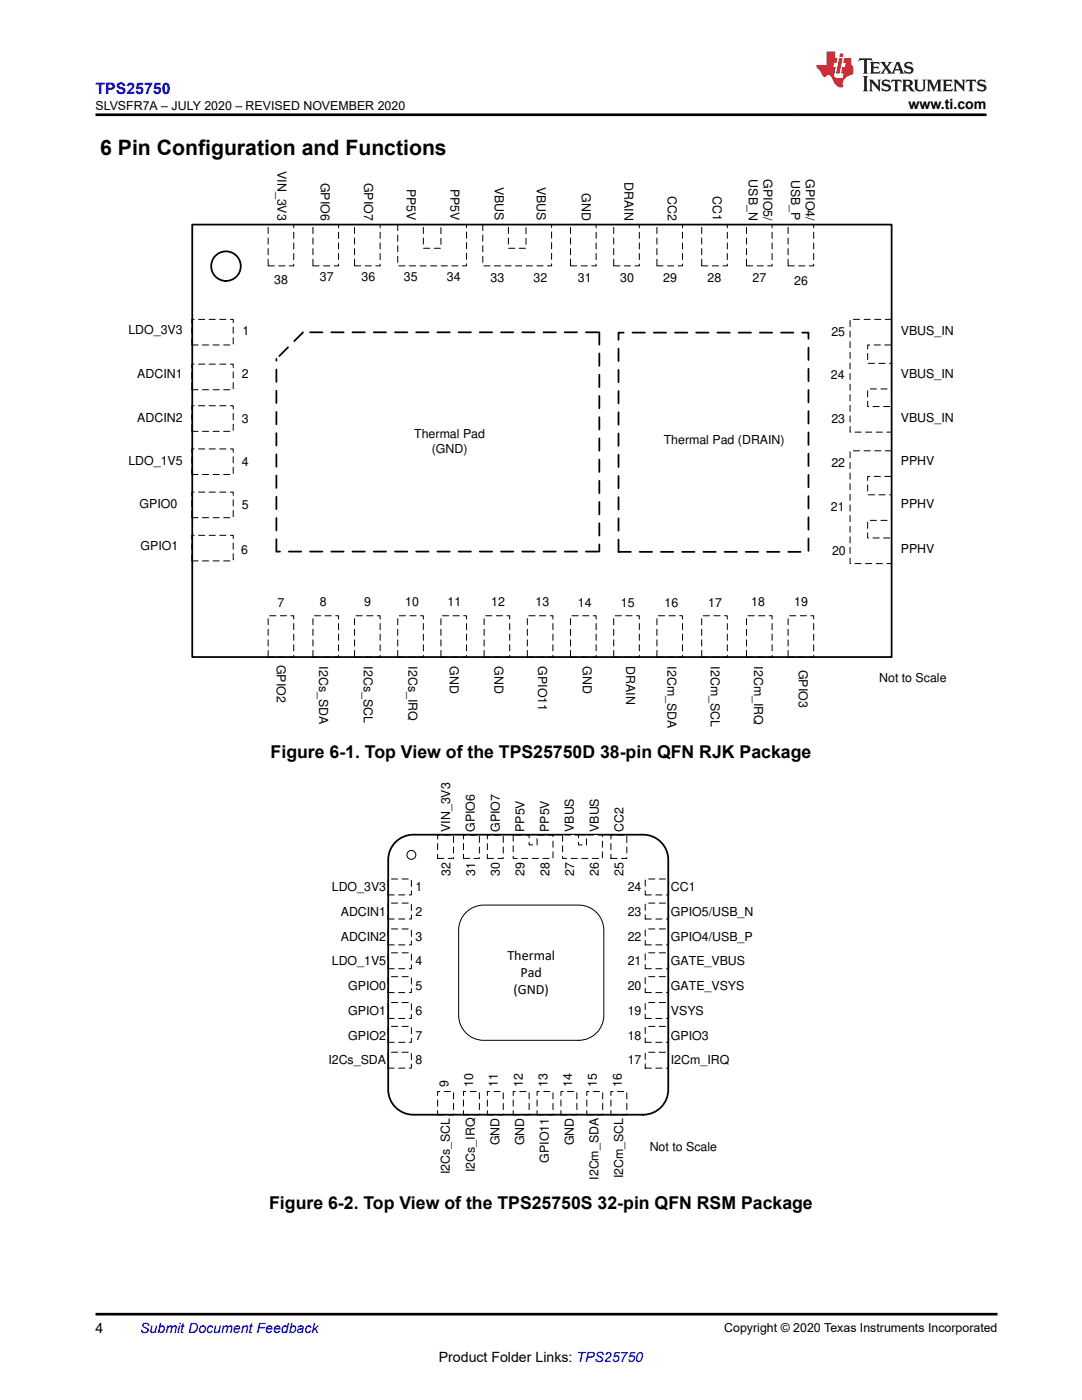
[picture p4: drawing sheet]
<svg xmlns="http://www.w3.org/2000/svg" width="216mm" height="279mm" viewBox="0 0 216 279" stroke-linecap="round" stroke-linejoin="round" font-family="sans-serif">
<path d="M169.6 63.7h8.3v5.1h-4.8v3.7h4.8v5.1h-4.8v3.5h4.8v5.1h-8.3z" fill="none" stroke="#000" stroke-width=".2" stroke-dasharray="1.2 .9"/>
<path d="M169.6 90h8.3v5.1h-4.8v3.6h4.8v5.2h-4.8v3.5h4.8v5.1h-8.3z" fill-rule="evenodd" fill="#fff"/>
<path d="M169.6 90h8.3v5.1h-4.8v3.6h4.8v5.2h-4.8v3.5h4.8v5.1h-8.3z" fill="none" stroke="#000" stroke-width=".2" stroke-dasharray="1.2 .9"/>
<path d="M53.5 122.9h5.1v8.2h-5.1z" fill-rule="evenodd" fill="#fff"/>
<path d="M53.5 122.9h5.1v8.2h-5.1z" fill="none" stroke="#000" stroke-width=".2" stroke-dasharray="1.2 .9"/>
<path d="M62.4 122.9h5.2v8.2h-5.2z" fill-rule="evenodd" fill="#fff"/>
<path d="M62.4 122.9h5.2v8.2h-5.2z" fill="none" stroke="#000" stroke-width=".2" stroke-dasharray="1.2 .9"/>
<path d="M70.7 122.9h5.2v8.2h-5.2z" fill-rule="evenodd" fill="#fff"/>
<path d="M70.7 122.9h5.2v8.2h-5.2z" fill="none" stroke="#000" stroke-width=".2" stroke-dasharray="1.2 .9"/>
<path d="M79.4 122.9h5.1v8.2h-5.1z" fill-rule="evenodd" fill="#fff"/>
<path d="M79.4 122.9h5.1v8.2h-5.1z" fill="none" stroke="#000" stroke-width=".2" stroke-dasharray="1.2 .9"/>
<path d="M88 122.9h5.1v8.2h-5.1z" fill-rule="evenodd" fill="#fff"/>
<path d="M88 122.9h5.1v8.2h-5.1z" fill="none" stroke="#000" stroke-width=".2" stroke-dasharray="1.2 .9"/>
<path d="M96.6 122.9h5.1v8.2h-5.1z" fill-rule="evenodd" fill="#fff"/>
<path d="M96.6 122.9h5.1v8.2h-5.1z" fill="none" stroke="#000" stroke-width=".2" stroke-dasharray="1.2 .9"/>
<path d="M105.2 122.9h5.1v8.2h-5.1z" fill-rule="evenodd" fill="#fff"/>
<path d="M105.2 122.9h5.1v8.2h-5.1z" fill="none" stroke="#000" stroke-width=".2" stroke-dasharray="1.2 .9"/>
<path d="M113.8 122.9h5.1v8.2h-5.1z" fill-rule="evenodd" fill="#fff"/>
<path d="M113.8 122.9h5.1v8.2h-5.1z" fill="none" stroke="#000" stroke-width=".2" stroke-dasharray="1.2 .9"/>
<path d="M122.5 122.9h5.1v8.2h-5.1z" fill-rule="evenodd" fill="#fff"/>
<path d="M122.5 122.9h5.1v8.2h-5.1z" fill="none" stroke="#000" stroke-width=".2" stroke-dasharray="1.2 .9"/>
<path d="M131.1 122.9h5.1v8.2h-5.1z" fill-rule="evenodd" fill="#fff"/>
<path d="M131.1 122.9h5.1v8.2h-5.1z" fill="none" stroke="#000" stroke-width=".2" stroke-dasharray="1.2 .9"/>
<path d="M140 122.9h5.1v8.2h-5.1z" fill-rule="evenodd" fill="#fff"/>
<path d="M140 122.9h5.1v8.2h-5.1z" fill="none" stroke="#000" stroke-width=".2" stroke-dasharray="1.2 .9"/>
<path d="M149 122.9h5.1v8.2h-5.1z" fill-rule="evenodd" fill="#fff"/>
<path d="M149 122.9h5.1v8.2h-5.1z" fill="none" stroke="#000" stroke-width=".2" stroke-dasharray="1.2 .9"/>
<path d="M157.3 122.9h5.1v8.2h-5.1z" fill-rule="evenodd" fill="#fff"/>
<path d="M157.3 122.9h5.1v8.2h-5.1z" fill="none" stroke="#000" stroke-width=".2" stroke-dasharray="1.2 .9"/>
<path d="M79.4 44.8h5.1v4.7h3.5v-4.7h5.1v8.3h-13.7z" fill-rule="evenodd" fill="#fff"/>
<path d="M79.4 44.8h5.1v4.7h3.5v-4.7h5.1v8.3h-13.7z" fill="none" stroke="#000" stroke-width=".2" stroke-dasharray="1.2 .9"/>
<path d="M53.5 44.8h5.1v8.3h-5.1z" fill-rule="evenodd" fill="#fff"/>
<path d="M53.5 44.8h5.1v8.3h-5.1z" fill="none" stroke="#000" stroke-width=".2" stroke-dasharray="1.2 .9"/>
<path d="M62.4 44.8h5.2v8.3h-5.2z" fill-rule="evenodd" fill="#fff"/>
<path d="M62.4 44.8h5.2v8.3h-5.2z" fill="none" stroke="#000" stroke-width=".2" stroke-dasharray="1.2 .9"/>
<path d="M70.7 44.8h5.2v8.3h-5.2z" fill-rule="evenodd" fill="#fff"/>
<path d="M70.7 44.8h5.2v8.3h-5.2z" fill="none" stroke="#000" stroke-width=".2" stroke-dasharray="1.2 .9"/>
<path d="M113.8 44.8h5.1v8.3h-5.1z" fill-rule="evenodd" fill="#fff"/>
<path d="M113.8 44.8h5.1v8.3h-5.1z" fill="none" stroke="#000" stroke-width=".2" stroke-dasharray="1.2 .9"/>
<path d="M122.5 44.8h5.1v8.3h-5.1z" fill-rule="evenodd" fill="#fff"/>
<path d="M122.5 44.8h5.1v8.3h-5.1z" fill="none" stroke="#000" stroke-width=".2" stroke-dasharray="1.2 .9"/>
<path d="M131.1 44.8h5.1v8.3h-5.1z" fill-rule="evenodd" fill="#fff"/>
<path d="M131.1 44.8h5.1v8.3h-5.1z" fill="none" stroke="#000" stroke-width=".2" stroke-dasharray="1.2 .9"/>
<path d="M140 44.8h5.1v8.3h-5.1z" fill-rule="evenodd" fill="#fff"/>
<path d="M140 44.8h5.1v8.3h-5.1z" fill="none" stroke="#000" stroke-width=".2" stroke-dasharray="1.2 .9"/>
<path d="M149 44.8h5.1v8.3h-5.1z" fill-rule="evenodd" fill="#fff"/>
<path d="M149 44.8h5.1v8.3h-5.1z" fill="none" stroke="#000" stroke-width=".2" stroke-dasharray="1.2 .9"/>
<path d="M157.3 44.8h5.1v8.3h-5.1z" fill-rule="evenodd" fill="#fff"/>
<path d="M157.3 44.8h5.1v8.3h-5.1z" fill="none" stroke="#000" stroke-width=".2" stroke-dasharray="1.2 .9"/>
<path d="M84.5 49.8v2.9M88 49.8v2.9M101.8 49.8v2.9M105.2 49.8v2.9" fill="none" stroke="#fff" stroke-width=".2"/>
<path d="M96.3 44.8h5.1v4.7h3.6v-4.7h5.1v8.3h-13.8z" fill-rule="evenodd" fill="#fff"/>
<path d="M96.3 44.8h5.1v4.7h3.6v-4.7h5.1v8.3h-13.8z" fill="none" stroke="#000" stroke-width=".2" stroke-dasharray="1.2 .9"/>
<path d="M38.3 63.7h8.2v5.1h-8.2z" fill-rule="evenodd" fill="#fff"/>
<path d="M38.3 63.7h8.2v5.1h-8.2z" fill="none" stroke="#000" stroke-width=".2" stroke-dasharray="1.2 .9"/>
<path d="M38.3 72.7h8.2v5.1h-8.2z" fill-rule="evenodd" fill="#fff"/>
<path d="M38.3 72.7h8.2v5.1h-8.2z" fill="none" stroke="#000" stroke-width=".2" stroke-dasharray="1.2 .9"/>
<path d="M38.3 81h8.2v5.1h-8.2z" fill-rule="evenodd" fill="#fff"/>
<path d="M38.3 81h8.2v5.1h-8.2z" fill="none" stroke="#000" stroke-width=".2" stroke-dasharray="1.2 .9"/>
<path d="M38.3 89.6h8.2v5.1h-8.2z" fill-rule="evenodd" fill="#fff"/>
<path d="M38.3 89.6h8.2v5.1h-8.2z" fill="none" stroke="#000" stroke-width=".2" stroke-dasharray="1.2 .9"/>
<path d="M38.3 98.2h8.2v5.1h-8.2z" fill-rule="evenodd" fill="#fff"/>
<path d="M38.3 98.2h8.2v5.1h-8.2z" fill="none" stroke="#000" stroke-width=".2" stroke-dasharray="1.2 .9"/>
<path d="M38.3 106.8h8.2v5.1h-8.2z" fill-rule="evenodd" fill="#fff"/>
<path d="M38.3 106.8h8.2v5.1h-8.2z" fill="none" stroke="#000" stroke-width=".2" stroke-dasharray="1.2 .9"/>
<g fill="none" stroke="#000" stroke-width=".35">
<path d="M38.4 44.8h139.5v86.3h-139.5z"/>
<circle cx="45.1" cy="53.1" r="2.95"/>
</g>
<path d="M60.5 66.3l-5.3 5.3M119.4 66.3h-58.9M119.6 66.3v43.8M123.4 66.4h37.9v43.7h-37.9zM55.2 110.1v-38.5M119.4 110.1h-64.2" fill="none" stroke="#000" stroke-width=".35" stroke-dasharray="2.5 1.8"/>
<path d="M102.4 166.7h3.2v1.9h1.6v-1.9h3.1v4.6h-7.9z" fill-rule="evenodd" fill="#fff"/>
<path d="M102.4 166.7h3.2v1.9h1.6v-1.9h3.1v4.6h-7.9z" fill="none" stroke="#000" stroke-width=".2" stroke-dasharray="1.2 .9"/>
<path d="M93.3 181.8a5 5 0 0 1 3.2-1.2h19a5 5 0 0 1 5 5v17a5 5 0 0 1-5 5h-19a5 5 0 0 1-5-5v-17a5 5 0 0 1 1.8-3.8z" fill="none" stroke="#000" stroke-width=".2"/>
<circle cx="82.1" cy="170.6" r=".89" fill="#fff"/>
<circle cx="82.1" cy="170.6" r=".89" fill="none" stroke="#000" stroke-width=".2"/>
<path d="M77.4 175.4h4.7v3.2h-4.7z" fill-rule="evenodd" fill="#fff"/>
<path d="M77.4 175.4h4.7v3.2h-4.7z" fill="none" stroke="#000" stroke-width=".2" stroke-dasharray="1.2 .9"/>
<path d="M77.4 180.2h4.7v3.2h-4.7z" fill-rule="evenodd" fill="#fff"/>
<path d="M77.4 180.2h4.7v3.2h-4.7z" fill="none" stroke="#000" stroke-width=".2" stroke-dasharray="1.2 .9"/>
<path d="M77.4 185.4h4.7v3.2h-4.7z" fill-rule="evenodd" fill="#fff"/>
<path d="M77.4 185.4h4.7v3.2h-4.7z" fill="none" stroke="#000" stroke-width=".2" stroke-dasharray="1.2 .9"/>
<path d="M77.4 190.2h4.7v3.1h-4.7z" fill-rule="evenodd" fill="#fff"/>
<path d="M77.4 190.2h4.7v3.1h-4.7z" fill="none" stroke="#000" stroke-width=".2" stroke-dasharray="1.2 .9"/>
<path d="M77.4 194.9h4.7v3.2h-4.7z" fill-rule="evenodd" fill="#fff"/>
<path d="M77.4 194.9h4.7v3.2h-4.7z" fill="none" stroke="#000" stroke-width=".2" stroke-dasharray="1.2 .9"/>
<path d="M77.4 200.1h4.7v3.2h-4.7z" fill-rule="evenodd" fill="#fff"/>
<path d="M77.4 200.1h4.7v3.2h-4.7z" fill="none" stroke="#000" stroke-width=".2" stroke-dasharray="1.2 .9"/>
<path d="M77.4 204.8h4.7v3.2h-4.7z" fill-rule="evenodd" fill="#fff"/>
<path d="M77.4 204.8h4.7v3.2h-4.7z" fill="none" stroke="#000" stroke-width=".2" stroke-dasharray="1.2 .9"/>
<path d="M77.4 210h4.7v3.2h-4.7z" fill-rule="evenodd" fill="#fff"/>
<path d="M77.4 210h4.7v3.2h-4.7z" fill="none" stroke="#000" stroke-width=".2" stroke-dasharray="1.2 .9"/>
<path d="M128.7 175.4h4.7v3.2h-4.7z" fill-rule="evenodd" fill="#fff"/>
<path d="M128.7 175.4h4.7v3.2h-4.7z" fill="none" stroke="#000" stroke-width=".2" stroke-dasharray="1.2 .9"/>
<path d="M128.7 180.2h4.7v3.2h-4.7z" fill-rule="evenodd" fill="#fff"/>
<path d="M128.7 180.2h4.7v3.2h-4.7z" fill="none" stroke="#000" stroke-width=".2" stroke-dasharray="1.2 .9"/>
<path d="M128.7 185.4h4.7v3.2h-4.7z" fill-rule="evenodd" fill="#fff"/>
<path d="M128.7 185.4h4.7v3.2h-4.7z" fill="none" stroke="#000" stroke-width=".2" stroke-dasharray="1.2 .9"/>
<path d="M128.7 190.2h4.7v3.1h-4.7z" fill-rule="evenodd" fill="#fff"/>
<path d="M128.7 190.2h4.7v3.1h-4.7z" fill="none" stroke="#000" stroke-width=".2" stroke-dasharray="1.2 .9"/>
<path d="M128.7 194.9h4.7v3.2h-4.7z" fill-rule="evenodd" fill="#fff"/>
<path d="M128.7 194.9h4.7v3.2h-4.7z" fill="none" stroke="#000" stroke-width=".2" stroke-dasharray="1.2 .9"/>
<path d="M128.7 200.1h4.7v3.2h-4.7z" fill-rule="evenodd" fill="#fff"/>
<path d="M128.7 200.1h4.7v3.2h-4.7z" fill="none" stroke="#000" stroke-width=".2" stroke-dasharray="1.2 .9"/>
<path d="M128.7 204.8h4.7v3.2h-4.7z" fill-rule="evenodd" fill="#fff"/>
<path d="M128.7 204.8h4.7v3.2h-4.7z" fill="none" stroke="#000" stroke-width=".2" stroke-dasharray="1.2 .9"/>
<path d="M128.7 210h4.7v3.2h-4.7z" fill-rule="evenodd" fill="#fff"/>
<path d="M128.7 210h4.7v3.2h-4.7z" fill="none" stroke="#000" stroke-width=".2" stroke-dasharray="1.2 .9"/>
<path d="M121.9 166.7h3.2v4.6h-3.2z" fill-rule="evenodd" fill="#fff"/>
<path d="M121.9 166.7h3.2v4.6h-3.2z" fill="none" stroke="#000" stroke-width=".2" stroke-dasharray="1.2 .9"/>
<path d="M97.2 166.7h3.2v4.6h-3.2z" fill-rule="evenodd" fill="#fff"/>
<path d="M97.2 166.7h3.2v4.6h-3.2z" fill="none" stroke="#000" stroke-width=".2" stroke-dasharray="1.2 .9"/>
<path d="M92.5 166.7h3.2v4.6h-3.2z" fill-rule="evenodd" fill="#fff"/>
<path d="M92.5 166.7h3.2v4.6h-3.2z" fill="none" stroke="#000" stroke-width=".2" stroke-dasharray="1.2 .9"/>
<path d="M87.3 166.7h3.2v4.6h-3.2z" fill-rule="evenodd" fill="#fff"/>
<path d="M87.3 166.7h3.2v4.6h-3.2z" fill="none" stroke="#000" stroke-width=".2" stroke-dasharray="1.2 .9"/>
<path d="M121.9 217.8h3.2v4.7h-3.2z" fill-rule="evenodd" fill="#fff"/>
<path d="M121.9 217.8h3.2v4.7h-3.2z" fill="none" stroke="#000" stroke-width=".2" stroke-dasharray="1.2 .9"/>
<path d="M117.1 217.8h3.2v4.7h-3.2z" fill-rule="evenodd" fill="#fff"/>
<path d="M117.1 217.8h3.2v4.7h-3.2z" fill="none" stroke="#000" stroke-width=".2" stroke-dasharray="1.2 .9"/>
<path d="M111.9 217.8h3.2v4.7h-3.2z" fill-rule="evenodd" fill="#fff"/>
<path d="M111.9 217.8h3.2v4.7h-3.2z" fill="none" stroke="#000" stroke-width=".2" stroke-dasharray="1.2 .9"/>
<path d="M107.2 217.8h3.1v4.7h-3.1z" fill-rule="evenodd" fill="#fff"/>
<path d="M107.2 217.8h3.1v4.7h-3.1z" fill="none" stroke="#000" stroke-width=".2" stroke-dasharray="1.2 .9"/>
<path d="M102.4 217.8h3.2v4.7h-3.2z" fill-rule="evenodd" fill="#fff"/>
<path d="M102.4 217.8h3.2v4.7h-3.2z" fill="none" stroke="#000" stroke-width=".2" stroke-dasharray="1.2 .9"/>
<path d="M97.2 217.8h3.2v4.7h-3.2z" fill-rule="evenodd" fill="#fff"/>
<path d="M97.2 217.8h3.2v4.7h-3.2z" fill="none" stroke="#000" stroke-width=".2" stroke-dasharray="1.2 .9"/>
<path d="M92.5 217.8h3.2v4.7h-3.2z" fill-rule="evenodd" fill="#fff"/>
<path d="M92.5 217.8h3.2v4.7h-3.2z" fill="none" stroke="#000" stroke-width=".2" stroke-dasharray="1.2 .9"/>
<path d="M87.3 217.8h3.2v4.7h-3.2z" fill-rule="evenodd" fill="#fff"/>
<path d="M87.3 217.8h3.2v4.7h-3.2z" fill="none" stroke="#000" stroke-width=".2" stroke-dasharray="1.2 .9"/>
<path d="M78.6 168.4a5 5 0 0 1 3.9-1.8h45.8a5 5 0 0 1 5 5v45.9a5 5 0 0 1-5 5h-45.8a5 5 0 0 1-5-5v-45.9a5 5 0 0 1 1.1-3.2z" fill="none" stroke="#000" stroke-width=".35"/>
<path d="M112.3 166.7h3.1v1.9h1.6v-1.9h3.2v4.6h-7.9z" fill-rule="evenodd" fill="#fff"/>
<path d="M112.3 166.7h3.1v1.9h1.6v-1.9h3.2v4.6h-7.9z" fill="none" stroke="#000" stroke-width=".2" stroke-dasharray="1.2 .9"/>
<path d="M171.5 11.6l-.2 .6 .5-.2h.6v.1v2.2l-.2 .4h1l-.2-.4v-2.2v-.1h.5l.6 .2-.2-.6zM173.6 12.4l.2 .3v1.6l-.2 .4h1.9l.1-.6a1.08 1.08 0 0 1-1.3 .2v-.7h.6l.4 .2v-.7l-.4 .2h-.6v-.5l.2-.2a1 1 0 0 1 1 .3l-.1-.5zM175.7 12.4l.9 1.1-1 1.2h.9l-.2-.2 .5-.8 .4 .8-.2 .2h1.6l-.2-.2 .2-.5h.9l.1 .5-.1 .2h.9l-.2-.4-.8-1.9h-.5l-.9 2.1-.9-1.1 .9-1h-.8l.2 .2-.4 .6-.4-.6 .2-.2zM179 12.8l.4 1h-.7zM180.7 12.5a.65 .65 0 0 0-.2 .7 .65 .65 0 0 0 .6 .5l.6 .1 .1 .3a.79 .79 0 0 1-.7 .4 .79 .79 0 0 1-.7-.5l.1 .7 .2-.1a.93 .93 0 0 0 1.1 0 .93 .93 0 0 0 .4-.9 1.46 1.46 0 0 0-1.2-.6l-.1-.3a1.09 1.09 0 0 1 1.2 .2l-.2-.6-.1 .1-.5-.2zM172.2 15.2l.2 .4v2.2l-.2 .4h1l-.2-.4v-2.2l.2-.4zM173.4 15.9l.2 .4v1.5l-.2 .4h.8l-.3-.4 .1-1.3 1.6 1.8v-2l.2-.4h-.7l.1 .2 .1 1.1-1.2-1.3zM176.2 16a.65 .65 0 0 0-.2 .8 .65 .65 0 0 0 .6 .4l.6 .2 .1 .2a.79 .79 0 0 1-.7 .4 .79 .79 0 0 1-.7-.5l.1 .7 .2-.1a.93 .93 0 0 0 1.1 .1 .93 .93 0 0 0 .4-1 1.46 1.46 0 0 0-1.2-.5l-.1-.4a1.09 1.09 0 0 1 1.2 .2l-.1-.6-.2 .1-.5-.1zM177.9 15.9l-.1 .6a.63 .63 0 0 1 .8-.3v1.6l-.3 .4h1l-.2-.4v-1.6a.66 .66 0 0 1 .8 .3l-.1-.6zM180 15.9l.2 .4v1.5l-.2 .4h1l-.2-.2-.1-.7h.5l.1 .2a.79 .79 0 0 0 1.2 .6l-1-.9a.61 .61 0 0 0 .6-.6 .61 .61 0 0 0-.5-.7zM180.8 16.2h.1a.47 .47 0 0 1 .5 .1 .47 .47 0 0 1 .1 .5l-.1 .1-.7 .1zM182.3 15.9l.2 .2a2.27 2.27 0 0 0 .4 2 1.04 1.04 0 0 0 1.7-.7v-1.3l.2-.2h-.8l.2 .4v1.1a.6 .6 0 0 1-.6 .6 .6 .6 0 0 1-.6-.6v-1.1l.3-.4zM184.9 15.9l.2 .4v1.5l-.2 .4h.8l-.3-.4v-1.4l.9 1.9 .9-1.9v1.4l-.3 .4h1l-.2-.4v-1.5l.2-.4h-.8l-.7 1.5-.6-1.5zM188.1 15.9l.2 .4v1.5l-.2 .4h1.9l.1-.6a1.09 1.09 0 0 1-1.3 .2v-.7h.6l.4 .2v-.6l-.4 .2h-.6v-.6l.2-.1a1.01 1.01 0 0 1 1 .3l-.1-.6zM190.2 15.9l.3 .4v1.5l-.3 .4h.8l-.2-.4v-1.3l1.6 1.8v-2l.2-.4h-.7l.2 .2v1.1l-1.2-1.3zM192.8 15.9l-.1 .6a.63 .63 0 0 1 .8-.3v1.6l-.3 .4h1l-.2-.4v-1.6a.66 .66 0 0 1 .8 .3l-.1-.6zM195.2 16a.65 .65 0 0 0-.2 .8 .65 .65 0 0 0 .6 .4l.6 .2 .2 .2a.79 .79 0 0 1-.7 .4 .79 .79 0 0 1-.7-.5l.1 .7 .2-.1a.93 .93 0 0 0 1 .1 .93 .93 0 0 0 .5-1 1.46 1.46 0 0 0-1.3-.5v-.4a1.09 1.09 0 0 1 1.2 .2l-.2-.6-.2 .1-.5-.1z" fill="#231f20"/>
<path d="M164.9 10.3v2.7h-2l.1 .4 .8 1a.95 .95 0 0 0 1 .9 .59 .59 0 0 1 .5-.4 .59 .59 0 0 1 .5 .3l.4 .8a1.59 1.59 0 0 0 2.1 1.4 1.61 1.61 0 0 1 1-2.3l1-.3-.1-1.5a1.59 1.59 0 0 1-.3-1.7h-1.5l-.2 .9h.6l-.2 .9h-.5l-.2 .9v.3l.4 .1-.1 .9h-.7a.73 .73 0 0 1-1-.7l.3-1.5h-.5l.1-.9h.5l.2-.9h-.5v-1.3zM167.4 11.6l-.6 3.1h.7l.6-3.1zM167.6 10.7l-.1 .6h.7l.1-.6z" fill="#ed1c24"/>
<path d="M19 22.9h177.8M19 262.3h180" fill="none" stroke="#000" stroke-width=".53"/>
<text font-size="4.2" x="20" y="30.9">6 Pin Configuration and Functions</text>
<g font-size="3.5">
<text x="54" y="151.3">Figure 6-1. Top View of the TPS25750D 38-pin QFN RJK Package</text>
<text x="53.7" y="241.2">Figure 6-2. Top View of the TPS25750S 32-pin QFN RSM Package</text>
</g>
<text font-size="3.2" fill="#00f" x="19" y="18.7">TPS25750</text>
<g font-size="2.8">
<text x="181.3" y="21.8">www.ti.com</text>
<text x="101.3" y="191.6">Thermal</text>
<text x="103.9" y="195">Pad</text>
<text x="102.5" y="198.4">(GND)</text>
<text x="19" y="266.1">4</text>
<text x="87.6" y="271.7">Product Folder Links: TPS25750</text>
</g>
<text font-size="2.8" fill="#00f" x="28" y="266.1">Submit Document Feedback</text>
<g font-size="2.5">
<text x="19" y="21.9">SLVSFR7A – JULY 2020 – REVISED NOVEMBER 2020</text>
<text x="55.4" y="34.1" transform="rotate(90 55.4 34.1)">VIN_3V3</text>
<text x="149.4" y="35.8" transform="rotate(90 149.4 35.8)">USB_N</text>
<text x="152.4" y="35.8" transform="rotate(90 152.4 35.8)">GPIO5/</text>
<text x="157.8" y="35.9" transform="rotate(90 157.8 35.9)">USB_P</text>
<text x="160.8" y="35.8" transform="rotate(90 160.8 35.8)">GPIO4/</text>
<text x="64" y="36.5" transform="rotate(90 64 36.5)">GPIO6</text>
<text x="72.7" y="36.5" transform="rotate(90 72.7 36.5)">GPIO7</text>
<text x="81.2" y="37.7" transform="rotate(90 81.2 37.7)">PP5V</text>
<text x="89.9" y="37.7" transform="rotate(90 89.9 37.7)">PP5V</text>
<text x="98.8" y="37.3" transform="rotate(90 98.8 37.3)">VBUS</text>
<text x="107.1" y="37.3" transform="rotate(90 107.1 37.3)">VBUS</text>
<text x="116.1" y="38.5" transform="rotate(90 116.1 38.5)">GND</text>
<text x="124.6" y="36.3" transform="rotate(90 124.6 36.3)">DRAIN</text>
<text x="133.3" y="39.1" transform="rotate(90 133.3 39.1)">CC2</text>
<text x="142.2" y="39.1" transform="rotate(90 142.2 39.1)">CC1</text>
<text x="54.7" y="56.7">38</text>
<text x="63.8" y="56.1">37</text>
<text x="72.1" y="56.1">36</text>
<text x="80.6" y="56.1">35</text>
<text x="89.2" y="56.1">34</text>
<text x="97.9" y="56.2">33</text>
<text x="106.4" y="56.2">32</text>
<text x="115.3" y="56.2">31</text>
<text x="123.7" y="56.2">30</text>
<text x="132.3" y="56.2">29</text>
<text x="141.2" y="56.4">28</text>
<text x="150.2" y="56.4">27</text>
<text x="158.5" y="56.8">26</text>
<text x="25.6" y="66.7">LDO_3V3</text>
<text x="48.4" y="66.9">1</text>
<text x="165.9" y="67">25</text>
<text x="179.7" y="66.8">VBUS_IN</text>
<text x="27.4" y="75.5">ADCIN1</text>
<text x="48.3" y="75.4">2</text>
<text x="165.8" y="75.7">24</text>
<text x="179.7" y="75.4">VBUS_IN</text>
<text x="27.4" y="84.2">ADCIN2</text>
<text x="48.3" y="84.4">3</text>
<text x="82.7" y="87.4">Thermal Pad</text>
<text x="132.4" y="88.6">Thermal Pad (DRAIN)</text>
<text x="165.9" y="84.4">23</text>
<text x="179.7" y="84.3">VBUS_IN</text>
<text x="25.6" y="92.9">LDO_1V5</text>
<text x="48.3" y="93">4</text>
<text x="86.2" y="90.4">(GND)</text>
<text x="165.9" y="93.1">22</text>
<text x="179.7" y="92.9">PPHV</text>
<text x="27.8" y="101.4">GPIO0</text>
<text x="48.3" y="101.6">5</text>
<text x="165.8" y="102">21</text>
<text x="179.7" y="101.5">PPHV</text>
<text x="28.1" y="109.7">GPIO1</text>
<text x="48.1" y="110.6">6</text>
<text x="166" y="110.7">20</text>
<text x="179.7" y="110.3">PPHV</text>
<text x="55.4" y="121.1">7</text>
<text x="63.8" y="121">8</text>
<text x="72.7" y="121">9</text>
<text x="80.9" y="121">10</text>
<text x="89.3" y="121">11</text>
<text x="98" y="121">12</text>
<text x="106.8" y="121">13</text>
<text x="115.3" y="121.1">14</text>
<text x="123.9" y="121.1">15</text>
<text x="132.6" y="121.1">16</text>
<text x="141.3" y="121.1">17</text>
<text x="149.9" y="121">18</text>
<text x="158.5" y="121">19</text>
<text x="55.2" y="132.7" transform="rotate(90 55.2 132.7)">GPIO2</text>
<text x="63.7" y="133" transform="rotate(90 63.7 133)">I2Cs_SDA</text>
<text x="72.6" y="133" transform="rotate(90 72.6 133)">I2Cs_SCL</text>
<text x="81.5" y="133" transform="rotate(90 81.5 133)">I2Cs_IRQ</text>
<text x="89.8" y="133" transform="rotate(90 89.8 133)">GND</text>
<text x="98.7" y="133" transform="rotate(90 98.7 133)">GND</text>
<text x="107.4" y="133" transform="rotate(90 107.4 133)">GPIO11</text>
<text x="116.3" y="133" transform="rotate(90 116.3 133)">GND</text>
<text x="124.9" y="133" transform="rotate(90 124.9 133)">DRAIN</text>
<text x="133.2" y="133" transform="rotate(90 133.2 133)">I2Cm_SDA</text>
<text x="141.8" y="133" transform="rotate(90 141.8 133)">I2Cm_SCL</text>
<text x="150.5" y="133" transform="rotate(90 150.5 133)">I2Cm_IRQ</text>
<text x="159.4" y="133.7" transform="rotate(90 159.4 133.7)">GPIO3</text>
<text x="175.4" y="136.1">Not to Scale</text>
<text x="89.8" y="166" transform="rotate(-90 89.8 166)">VIN_3V3</text>
<text x="94.8" y="166" transform="rotate(-90 94.8 166)">GPIO6</text>
<text x="99.7" y="166" transform="rotate(-90 99.7 166)">GPIO7</text>
<text x="104.7" y="166" transform="rotate(-90 104.7 166)">PP5V</text>
<text x="109.6" y="166" transform="rotate(-90 109.6 166)">PP5V</text>
<text x="114.5" y="166" transform="rotate(-90 114.5 166)">VBUS</text>
<text x="119.5" y="166" transform="rotate(-90 119.5 166)">VBUS</text>
<text x="124.4" y="166" transform="rotate(-90 124.4 166)">CC2</text>
<text x="66.2" y="177.9">LDO_3V3</text>
<text x="82.9" y="177.9">1</text>
<text x="89.9" y="174.9" transform="rotate(-90 89.9 174.9)">32</text>
<text x="94.8" y="174.9" transform="rotate(-90 94.8 174.9)">31</text>
<text x="99.7" y="174.9" transform="rotate(-90 99.7 174.9)">30</text>
<text x="104.7" y="174.9" transform="rotate(-90 104.7 174.9)">29</text>
<text x="109.6" y="174.9" transform="rotate(-90 109.6 174.9)">28</text>
<text x="114.6" y="174.9" transform="rotate(-90 114.6 174.9)">27</text>
<text x="119.5" y="174.9" transform="rotate(-90 119.5 174.9)">26</text>
<text x="124.4" y="174.9" transform="rotate(-90 124.4 174.9)">25</text>
<text x="125.2" y="177.9">24</text>
<text x="133.9" y="177.9">CC1</text>
<text x="68" y="182.8">ADCIN1</text>
<text x="82.9" y="182.8">2</text>
<text x="125.2" y="182.8">23</text>
<text x="133.9" y="182.8">GPIO5/USB_N</text>
<text x="68" y="187.7">ADCIN2</text>
<text x="82.9" y="187.7">3</text>
<text x="125.2" y="187.7">22</text>
<text x="133.9" y="187.7">GPIO4/USB_P</text>
<text x="66.2" y="192.7">LDO_1V5</text>
<text x="69.5" y="197.6">GPIO0</text>
<text x="82.9" y="192.7">4</text>
<text x="82.9" y="197.6">5</text>
<text x="125.2" y="192.7">21</text>
<text x="125.2" y="197.6">20</text>
<text x="133.9" y="192.7">GATE_VBUS</text>
<text x="133.9" y="197.6">GATE_VSYS</text>
<text x="69.5" y="202.5">GPIO1</text>
<text x="82.9" y="202.5">6</text>
<text x="125.2" y="202.5">19</text>
<text x="133.9" y="202.5">VSYS</text>
<text x="69.5" y="207.5">GPIO2</text>
<text x="82.9" y="207.5">7</text>
<text x="125.2" y="207.5">18</text>
<text x="133.9" y="207.5">GPIO3</text>
<text x="65.5" y="212.4">I2Cs_SDA</text>
<text x="82.9" y="212.4">8</text>
<text x="125.2" y="212.4">17</text>
<text x="133.9" y="212.4">I2Cm_IRQ</text>
<text x="89.5" y="216.9" transform="rotate(-90 89.5 216.9)">9</text>
<text x="94.4" y="216.9" transform="rotate(-90 94.4 216.9)">10</text>
<text x="99.4" y="216.9" transform="rotate(-90 99.4 216.9)">11</text>
<text x="104.3" y="216.9" transform="rotate(-90 104.3 216.9)">12</text>
<text x="109.2" y="216.9" transform="rotate(-90 109.2 216.9)">13</text>
<text x="114.2" y="216.9" transform="rotate(-90 114.2 216.9)">14</text>
<text x="119.1" y="216.9" transform="rotate(-90 119.1 216.9)">15</text>
<text x="124" y="216.9" transform="rotate(-90 124 216.9)">16</text>
<text x="94.7" y="233.9" transform="rotate(-90 94.7 233.9)">I2Cs_IRQ</text>
<text x="99.7" y="228.6" transform="rotate(-90 99.7 228.6)">GND</text>
<text x="104.6" y="228.6" transform="rotate(-90 104.6 228.6)">GND</text>
<text x="109.5" y="232" transform="rotate(-90 109.5 232)">GPIO11</text>
<text x="114.5" y="228.6" transform="rotate(-90 114.5 228.6)">GND</text>
<text x="129.6" y="229.8">Not to Scale</text>
<text x="89.8" y="234.3" transform="rotate(-90 89.8 234.3)">I2Cs_SCL</text>
<text x="119.4" y="235.4" transform="rotate(-90 119.4 235.4)">I2Cm_SDA</text>
<text x="124.4" y="235.2" transform="rotate(-90 124.4 235.2)">I2Cm_SCL</text>
<text x="144.5" y="265.8">Copyright © 2020 Texas Instruments Incorporated</text>
</g>
</svg>
